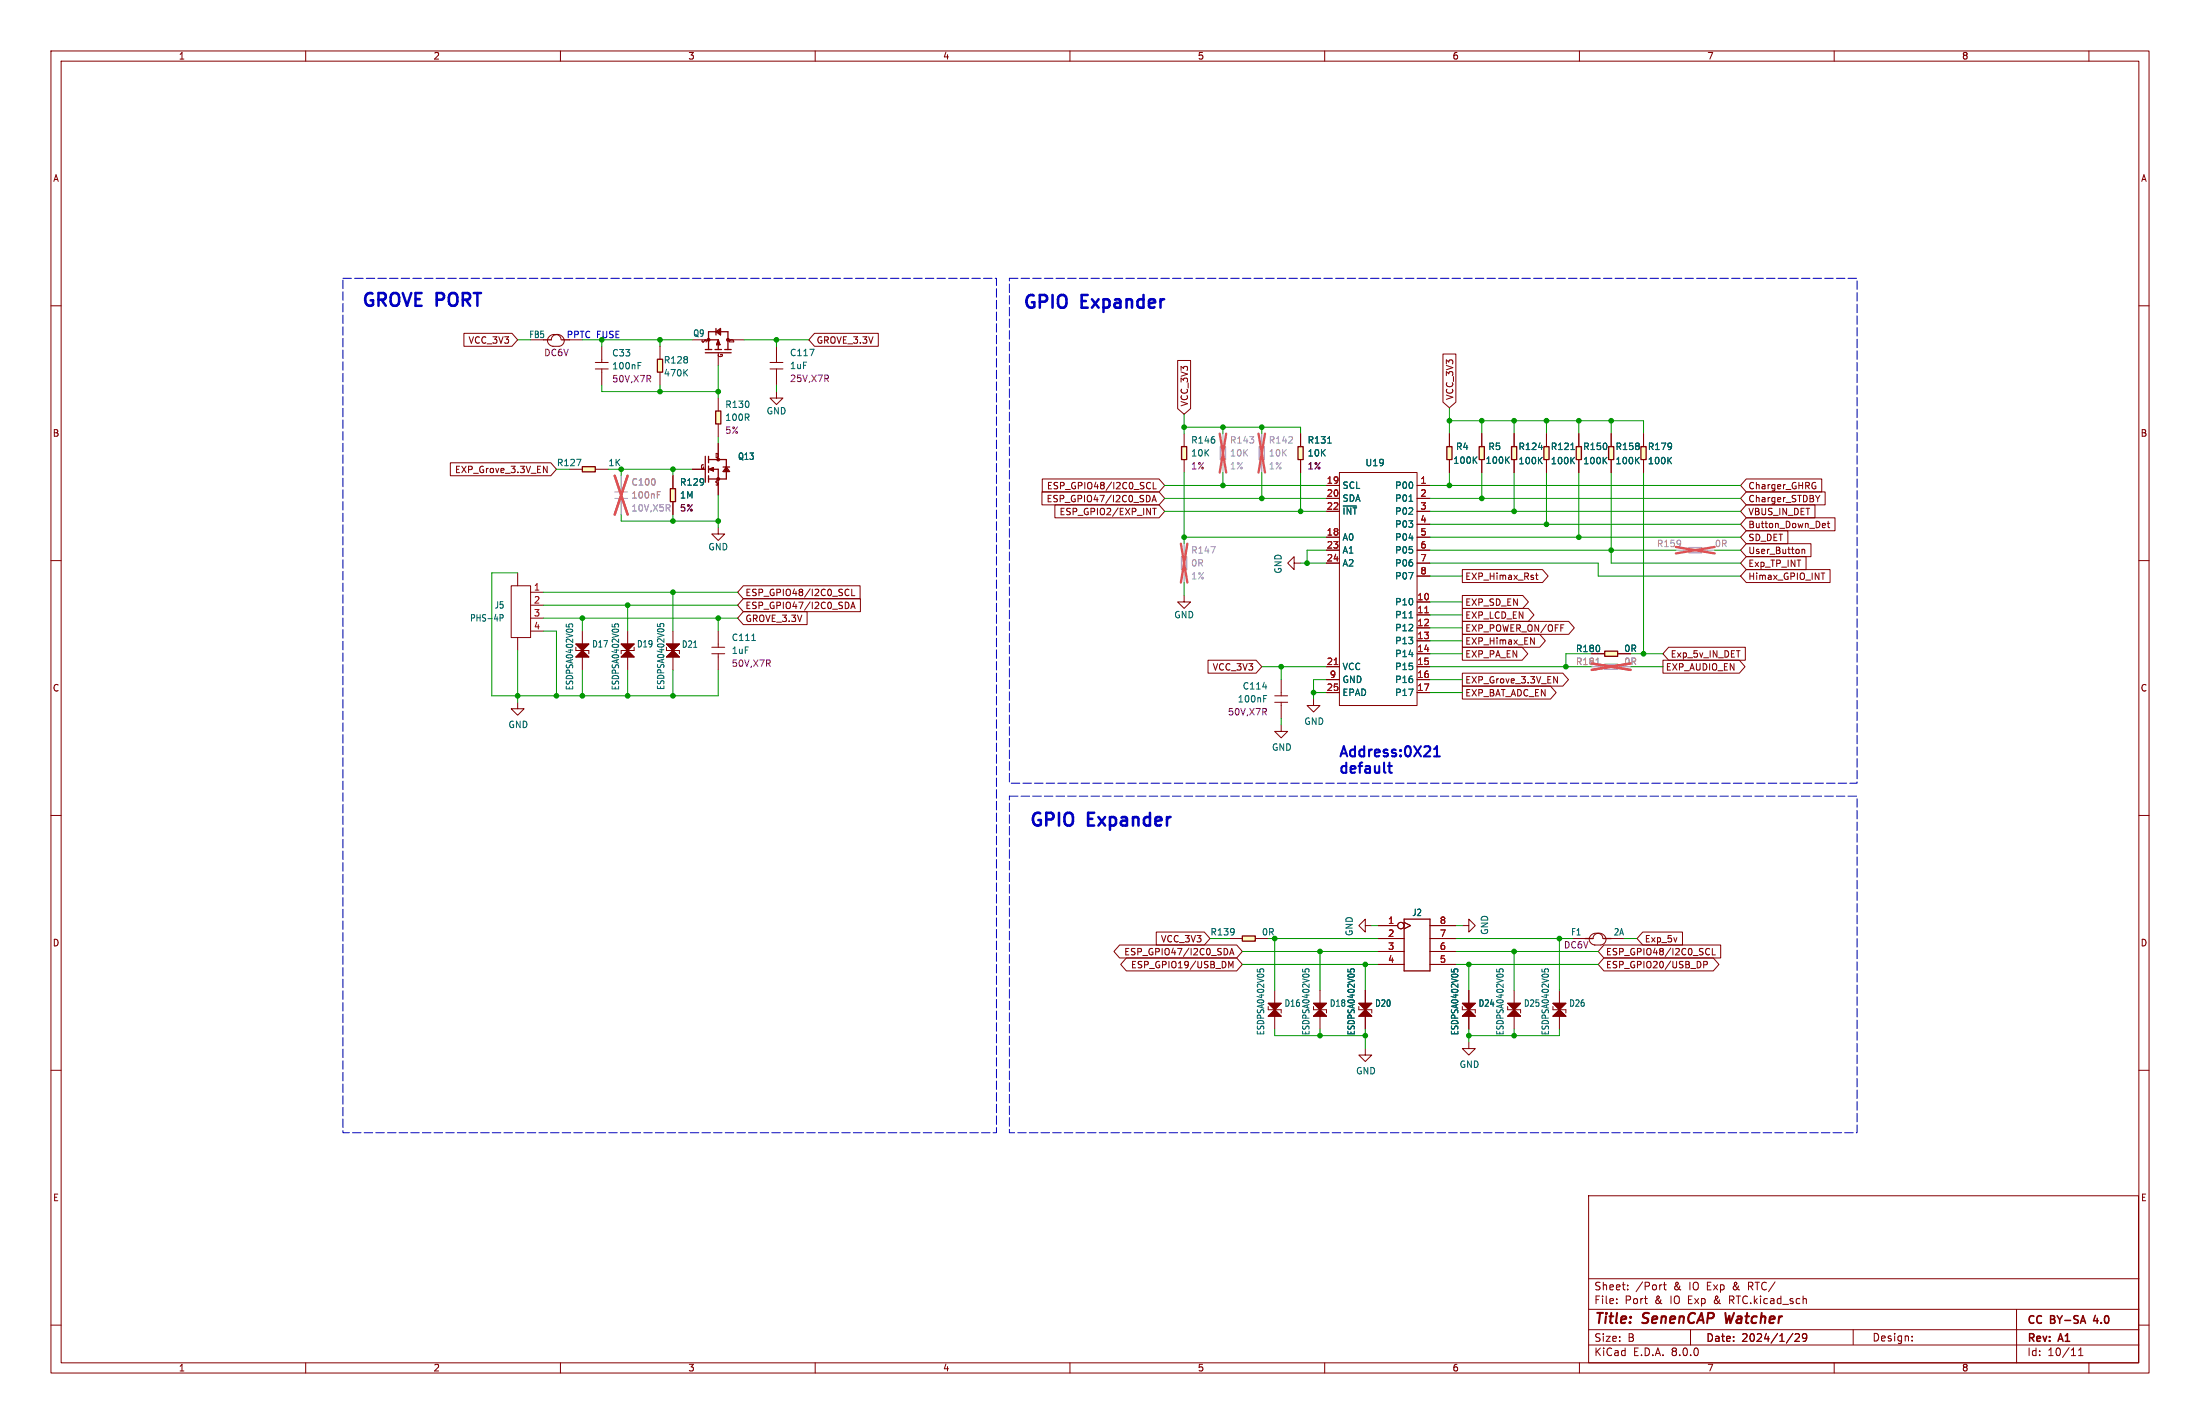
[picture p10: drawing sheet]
<svg xmlns="http://www.w3.org/2000/svg" width="432mm" height="279mm" viewBox="0 0 432 279" stroke-linecap="round" stroke-linejoin="round" font-family="sans-serif">
<g fill="none" stroke="#840000" stroke-width=".2">
<path d="M10 10h411.8v259.4h-411.8zM12 12h407.8v255.4h-407.8zM60 10v2M110 10v2M160 10v2M210 10v2M260 10v2M310 10v2M360 10v2M410 10v2M10 60h2M419.8 60h2"/>
<path d="M10 110h2M419.8 110h2M10 160h2M419.8 160h2M10 210h2M419.8 210h2M311.8 234.6h107.9v32.8h-107.9zM10 260h2M311.8 256.9h108M311.8 250.9h108M317.3 255.6v.2M317.3 254.9v.1"/>
<path d="M319.5 252.9v.2M319.5 252.2v.1M326 252.1h.2M326.5 252.1h.5M326.7 251.6v1.3l.3 .2M395.8 256.9v10.5M419.8 260h2M60 267.4v2M110 267.4v2M160 267.4v2M210 267.4v2M260 267.4v2"/>
<path d="M310 267.4v2M311.8 263.9h108M311.8 260.9h108M331.8 260.9v3M351.9 261.6l-1.3 1.9M352.3 261.8l.6-.1 .3 .4-.9 1.1h.9M354.6 262.3l-.3 .3h-.3l-.2-.3 .1-.5 .4-.1 .2 .1a.99 .99 0 0 1-.3 1.4h-.3M360 267.4v2M363.7 260.9v2.9M375.3 263v.1M375.3 262.2v.1M408 266h.8"/>
<path d="M408 264.9l.4-.4v1.5M410 267.4v2"/>
</g>
<path d="M338.6 257.6l.3 2 .5-1.4" fill="none" stroke="#840000" stroke-width=".4"/>
<path d="M411.3 258.1l-.4 1h.9" fill="none" stroke="#840000" stroke-width=".3"/>
<path d="M247.1 87.6h1.1v2.6h-1.1z" fill="#f0f0f0"/>
<path d="M247.1 87.6h1.1v2.6h-1.1z" fill="none" stroke="#a1a1a1" stroke-width=".25"/>
<path d="M247.6 85.1v2.5M247.6 90.2v2.5" fill="none" stroke="#a1a1a1" stroke-width=".2"/>
<path d="M247 85.1l1.3 7.6M248.3 85.1l-1.3 7.6" fill="none" stroke="#e65255" stroke-width=".46"/>
<path d="M257.8 137.2v1.2h1.3l-1.3 1.3-1.3-1.3h1.3" fill="none" stroke="#840000" stroke-width=".2"/>
<path d="M331.5 107.4h2.5v1.1h-2.5z" fill="#f0f0f0"/>
<path d="M331.5 107.4h2.5v1.1h-2.5z" fill="none" stroke="#a1a1a1" stroke-width=".25"/>
<path d="M328.9 108h2.6M334 108h2.5" fill="none" stroke="#a1a1a1" stroke-width=".2"/>
<path d="M328.9 107.3l7.6 1.3M336.5 107.3l-7.6 1.3" fill="none" stroke="#e65255" stroke-width=".46"/>
<path d="M284 87.6h1v2.6h-1z" fill="#ffffc2"/>
<path d="M284 87.6h1v2.6h-1z" fill="none" stroke="#840000" stroke-width=".25"/>
<path d="M284.5 85.1v2.5M284.5 90.2v2.5" fill="none" stroke="#840000" stroke-width=".2"/>
<path d="M289.3 90.2l.6 .7M289.9 89.7l-.7 .7" fill="none" stroke="#006464" stroke-width=".2"/>
<path d="M131.6 95.9h1v2.5h-1z" fill="#ffffc2"/>
<g fill="none" stroke="#840000" stroke-width=".25">
<path d="M131.6 95.9h1v2.5h-1zM138.4 89.5v5.1M139.1 89.5v1.3M139.1 91.4v1.3M139.1 93.3v1.3M139.1 90.2h3.5v3.8h-3.5M139.4 92.1l.6 .3M139.4 92.1h1.6v1.9M139.6 91.9l.4 .5M140 91.8l-.9 .3 .9 .3M140 91.8v.6M140 91.8l-.6 .3"/>
<path d="M141.9 91.6h1.3M142.6 91.6l.6 .9h-1.3zM142.6 92.1l-.4 .4M142.6 92.1l-.4 .3M142.6 92.1l.3 .4M142.6 92.1l.3 .3"/>
<circle cx="141" cy="94" r=".25"/>
</g>
<path d="M132.1 93.3v2.6M132.1 98.4v2.6M135.9 92.1h2.5M141 87v2.5M141 94v3.2M141 103.5v1.3h1.2l-1.2 1.2-1.3-1.2h1.3" fill="none" stroke="#840000" stroke-width=".2"/>
<path d="M129 70.5h1v2.5h-1z" fill="#ffffc2"/>
<path d="M129 70.5h1v2.5h-1z" fill="none" stroke="#840000" stroke-width=".25"/>
<path d="M129.5 67.9v2.6M129.5 73v2.6" fill="none" stroke="#840000" stroke-width=".2"/>
<path d="M134.4 73l.5 .8M134.9 72.5l-.7 .7" fill="none" stroke="#006464" stroke-width=".2"/>
<path d="M315 127.8h2.5v1h-2.5z" fill="#ffffc2"/>
<path d="M315 127.8h2.5v1h-2.5z" fill="none" stroke="#840000" stroke-width=".25"/>
<path d="M312.4 128.3h2.6M317.5 128.3h2.5" fill="none" stroke="#840000" stroke-width=".2"/>
<path d="M296.7 87.6h1v2.6h-1z" fill="#ffffc2"/>
<path d="M296.7 87.6h1v2.6h-1z" fill="none" stroke="#840000" stroke-width=".25"/>
<path d="M297.2 85.1v2.5M297.2 90.2v2.5" fill="none" stroke="#840000" stroke-width=".2"/>
<path d="M302 87.8h.8M302.1 90.3l.6 .7M302.7 89.7l-.7 .8" fill="none" stroke="#006464" stroke-width=".2"/>
<path d="M303 87.6h1v2.6h-1z" fill="#ffffc2"/>
<path d="M303 87.6h1v2.6h-1z" fill="none" stroke="#840000" stroke-width=".25"/>
<path d="M152.4 76.8v1.3h1.3l-1.3 1.3-1.3-1.3h1.3M303.5 85.1v2.5M303.5 90.2v2.5M232.4 116.8v1.3h1.3l-1.3 1.3-1.3-1.3h1.3" fill="none" stroke="#840000" stroke-width=".2"/>
<path d="M308.3 88.2h.7M308.5 90.3l.5 .7M309 89.7l-.7 .8" fill="none" stroke="#006464" stroke-width=".2"/>
<path d="M120.6 97.8h2.6M120.6 96.5h2.6M121.9 93.3v3.2M121.9 97.8v3.2M131.1 99.7l.4 .6M131.4 99.1v.4" fill="none" stroke="#a1a1a1" stroke-width=".2"/>
<path d="M129 97.1h.4M129 96.5h.6" fill="none" stroke="#989898" stroke-width=".2"/>
<path d="M120.6 93.3l2.6 7.7M123.2 93.3l-2.6 7.7" fill="none" stroke="#e65255" stroke-width=".46"/>
<path d="M140.5 80.6h1v2.6h-1z" fill="#ffffc2"/>
<path d="M140.5 80.6h1v2.6h-1z" fill="none" stroke="#840000" stroke-width=".25"/>
<path d="M141 78.1v2.5M141 83.2v2.5M139.7 128.3h2.5M139.7 127h2.5M141 123.8v3.2M141 128.3v3.1" fill="none" stroke="#840000" stroke-width=".2"/>
<path d="M147.6 125.7h.7" fill="none" stroke="#006464" stroke-width=".2"/>
<path d="M150.8 130.1l.4 .7M151.1 129.6v.4" fill="none" stroke="#840084" stroke-width=".2"/>
<path d="M315.7 87.6h1v2.6h-1z" fill="#ffffc2"/>
<path d="M315.7 87.6h1v2.6h-1z" fill="none" stroke="#840000" stroke-width=".25"/>
<path d="M316.2 85.1v2.5M316.2 90.2v2.5" fill="none" stroke="#840000" stroke-width=".2"/>
<path d="M321.2 90.3l.5 .7M321.7 89.7l-.7 .8" fill="none" stroke="#006464" stroke-width=".2"/>
<path d="M309.4 87.6h1v2.6h-1z" fill="#ffffc2"/>
<path d="M309.4 87.6h1v2.6h-1z" fill="none" stroke="#840000" stroke-width=".25"/>
<g fill="none" stroke="#840000" stroke-width=".2">
<path d="M116.8 72.4h2.6M116.8 71.1h2.6M118.1 67.9v3.2M118.1 72.4v3.2M309.9 85.1v2.5M309.9 90.2v2.5M113 126.4l2.6 2.5h-2.6l2.6-2.5zM113 127.6h2.6v.7M114.3 123.8v2.6M114.3 128.9v2.5M121.9 126.4h2.6l-2.6 2.5h2.6zM121.9 127.6h2.6"/>
<path d="M123.2 123.8v2.6M123.2 128.9v2.5M130.8 126.4h2.5l-2.5 2.5h2.5zM130.8 127.6h2.5v.7M132.1 123.8v2.6M132.1 128.9v2.5"/>
</g>
<path d="M125.2 71.7h.5M125.2 71.1h.6M314.8 90.3l.6 .7M315.4 89.7l-.7 .8M111.1 122.5v.5M111.6 122.9v-.3l.3-.2 .4 .1 .1 .4M120.1 122.5v.5M120.6 122.9v-.3l.3-.2 .5 .1v.4M129 122.4v.5M129.5 122.8v-.2l.3-.3 .4 .1 .1 .4" fill="none" stroke="#006464" stroke-width=".2"/>
<g fill="#840000" stroke="#840000" stroke-width=".2">
<path d="M113 128.9l1.3-1.3 1.3 1.3z"/>
<path d="M113 126.4h2.6l-1.3 1.2z"/>
<path d="M121.9 128.9l1.3-1.3 1.3 1.3z"/>
<path d="M121.9 126.4h2.6l-1.3 1.2z"/>
<path d="M130.8 126.4h2.5l-1.2 1.2z"/>
<path d="M130.8 128.9l1.3-1.3 1.2 1.3z"/>
</g>
<path d="M127.3 74.3l.4 .6M127.7 73.8v.4" fill="none" stroke="#840084" stroke-width=".2"/>
<path d="M239.5 87.6h1v2.6h-1z" fill="#f0f0f0"/>
<path d="M239.5 87.6h1v2.6h-1z" fill="none" stroke="#a1a1a1" stroke-width=".25"/>
<path d="M240 85.1v2.5M240 90.2v2.5" fill="none" stroke="#a1a1a1" stroke-width=".2"/>
<path d="M239.4 85.1l1.3 7.6M240.7 85.1l-1.3 7.6" fill="none" stroke="#e65255" stroke-width=".46"/>
<path d="M322.1 87.6h1v2.6h-1z" fill="#ffffc2"/>
<path d="M322.1 87.6h1v2.6h-1z" fill="none" stroke="#840000" stroke-width=".25"/>
<path d="M151.1 72.4h2.6M151.1 71.1h2.6M152.4 67.9v3.2M152.4 72.4v3.2M322.6 85.1v2.5M322.6 90.2v2.5" fill="none" stroke="#840000" stroke-width=".2"/>
<path d="M158.9 68.5h.9l-.6 1.3M327.5 90.3l.6 .7M328.1 89.7l-.7 .8" fill="none" stroke="#006464" stroke-width=".2"/>
<path d="M162.2 74.3l.4 .6M162.6 73.7v.4" fill="none" stroke="#840084" stroke-width=".2"/>
<path d="M290.3 87.6h1v2.6h-1z" fill="#ffffc2"/>
<path d="M290.3 87.6h1v2.6h-1z" fill="none" stroke="#840000" stroke-width=".25"/>
<path d="M290.8 85.1v2.5M290.8 90.2v2.5" fill="none" stroke="#840000" stroke-width=".2"/>
<path d="M295.7 90.2l.5 .7M296.2 89.7l-.7 .7" fill="none" stroke="#006464" stroke-width=".2"/>
<path d="M231.9 87.6h1v2.6h-1z" fill="#ffffc2"/>
<g fill="none" stroke="#840000" stroke-width=".25">
<path d="M138.4 69.2h5.1M138.4 68.6h1.3M139.1 68.6v-3.5h3.8v3.5M139.1 66.7h1.9M140.3 68.6h1.3M140.5 64.5v1.2M140.5 65.1l.9-.6v1.2zM140.7 67.6h.6M140.8 67.2l.5 .4M141 67v1.6M141 67l-.3 .6M141 67l.3 .6"/>
<path d="M141 66.7l-.3 .9M141 66.7l.3 .9M141 65.1l.3 .3M141 65.1l.4 .3M141.3 64.8l-.3 .3M141.4 64.8l-.4 .3M142.2 68.6h1.3M231.9 87.6h1v2.6h-1z"/>
<circle cx="139.1" cy="66.7" r=".25"/>
<circle cx="142.9" cy="66.7" r=".25"/>
</g>
<g fill="none" stroke="#840000" stroke-width=".2">
<path d="M141 66.7v.3M141 69.2v2.6M142.9 66.7h3.1M232.4 85.1v2.5M232.4 90.2v2.5M100.3 114.9h3.8v10.2h-3.8zM101.6 112.4v2.5M104.1 116.2h2.6M104.1 118.7h2.6M101.6 137.8v1.3h1.3l-1.3 1.2-1.3-1.2h1.3M101.6 125.1v2.5M104.1 121.3h2.6"/>
<path d="M104.1 123.8h2.6M287 196.9h2.6l-2.6 2.5h2.6zM287 198.1h2.6v.7M288.3 194.3v2.6M288.3 199.4v2.5M295.9 196.9l2.5 2.5h-2.5l2.5-2.5zM295.9 198.1h2.5v.7M297.2 194.3v2.6M297.2 199.4v2.5M304.8 196.9h2.5l-2.5 2.5h2.5zM304.8 198.1h2.5v.7M306.1 194.3v2.6"/>
<path d="M306.1 199.4v2.5M288.3 204.5v1.2h1.3l-1.3 1.3-1.3-1.3h1.3"/>
</g>
<path d="M98.1 120.6h.5l.2 .2-.1 .4-.6 .1M284.9 190.2v.5M285.4 190.6v-.3l.2-.2 .5 .1v.4M293.8 190.2v.5M294.2 190.6v-.3l.3-.2 .5 .1v.4M302.7 190.2v.5M303.1 190.6v-.3l.3-.2 .5 .1v.4" fill="none" stroke="#006464" stroke-width=".2"/>
<g fill="#840000" stroke="#840000" stroke-width=".2">
<path d="M295.9 199.4l1.3-1.3 1.2 1.3z"/>
<path d="M295.9 196.9h2.5l-1.2 1.2z"/>
<path d="M287 199.4l1.3-1.3 1.3 1.3z"/>
<path d="M287 196.9h2.6l-1.3 1.2z"/>
<path d="M304.8 199.4l1.3-1.3 1.2 1.3z"/>
<path d="M304.8 196.9h2.5l-1.2 1.2z"/>
</g>
<path d="M315 130.3h2.5v1h-2.5z" fill="#f0f0f0"/>
<path d="M315 130.3h2.5v1h-2.5z" fill="none" stroke="#a1a1a1" stroke-width=".25"/>
<path d="M312.4 130.8h2.6M317.5 130.8h2.5" fill="none" stroke="#a1a1a1" stroke-width=".2"/>
<path d="M313.2 130.4h.8" fill="none" stroke="#989898" stroke-width=".2"/>
<path d="M312.4 130.2l7.6 1.2M320 130.2l-7.6 1.2" fill="none" stroke="#e65255" stroke-width=".46"/>
<g fill="none" stroke="#840000" stroke-width=".2">
<path d="M260.3 95.3h2.6M260.3 97.8h2.6M262.9 92.7h15.2v45.7h-15.2zM278.1 95.3h2.6M278.1 97.8h2.6M260.3 105.4h2.6M260.3 100.3h2.6M260.3 108h2.6M260.3 110.5h2.6M278.1 118.1h2.6M278.1 105.4h2.6M278.1 100.3h2.6"/>
<path d="M278.1 108h2.6M278.1 110.5h2.6M278.1 102.9h2.6M278.1 113h2.6M260.3 130.8h2.6M260.3 133.4h2.6M260.3 135.9h2.6M278.1 120.7h2.6M278.1 123.2h2.6M278.1 125.7h2.6M278.1 128.3h2.6M278.1 130.8h2.6"/>
<path d="M278.1 133.4h2.6M278.1 135.9h2.6"/>
</g>
<path d="M276.6 98.4h.7M276.6 121.2h.7" fill="none" stroke="#006464" stroke-width=".2"/>
<path d="M261.9 130.4h.7M279.6 120.2h.8" fill="none" stroke="#a90000" stroke-width=".2"/>
<path d="M254.8 87.6h1v2.6h-1z" fill="#ffffc2"/>
<path d="M254.8 87.6h1v2.6h-1z" fill="none" stroke="#840000" stroke-width=".25"/>
<path d="M255.3 85.1v2.5M255.3 90.2v2.5" fill="none" stroke="#840000" stroke-width=".2"/>
<path d="M260.6 86.9h.7" fill="none" stroke="#006464" stroke-width=".2"/>
<path d="M231.9 109.2h1v2.6h-1z" fill="#f0f0f0"/>
<path d="M231.9 109.2h1v2.6h-1z" fill="none" stroke="#a1a1a1" stroke-width=".25"/>
<path d="M232.4 106.7v2.5M232.4 111.8v2.5" fill="none" stroke="#a1a1a1" stroke-width=".2"/>
<path d="M237.7 107.3h.8l-.5 1.2" fill="none" stroke="#989898" stroke-width=".2"/>
<path d="M231.8 106.7l1.2 7.6M233 106.7l-1.2 7.6" fill="none" stroke="#e65255" stroke-width=".46"/>
<path d="M254 110.5v-1.3l-1.3 1.3 1.3 1.3v-1.3h1.3" fill="none" stroke="#840000" stroke-width=".2"/>
<path d="M114.3 91.6h2.5v1h-2.5z" fill="#ffffc2"/>
<path d="M114.3 91.6h2.5v1h-2.5z" fill="none" stroke="#840000" stroke-width=".25"/>
<path d="M111.8 92.1h2.5M116.8 92.1h2.6M248.9 196.9l2.6 2.5h-2.6l2.6-2.5zM248.9 198.1h2.6v.7M250.2 194.3v2.6M250.2 199.4v2.5M257.8 196.9h2.5l-2.5 2.5h2.5zM257.8 198.1h2.5v.7M259.1 194.3v2.6M259.1 199.4v2.5M268 205.7v1.3h1.2l-1.2 1.3-1.3-1.3h1.3" fill="none" stroke="#840000" stroke-width=".2"/>
<path d="M113.2 90.1h.8l-.5 1.3M246.8 190.2v.5M247.3 190.6v-.3l.2-.2 .5 .1v.4M255.7 190.2v.5M256.1 190.6v-.3l.3-.2 .5 .1v.4" fill="none" stroke="#006464" stroke-width=".2"/>
<g fill="#840000" stroke="#840000" stroke-width=".2">
<path d="M248.9 199.4l1.3-1.3 1.3 1.3z"/>
<path d="M248.9 196.9h2.6l-1.3 1.2z"/>
<path d="M257.8 199.4l1.3-1.3 1.2 1.3z"/>
<path d="M257.8 196.9h2.5l-1.2 1.2z"/>
</g>
<path d="M243.8 183.6h2.6v1.1h-2.6z" fill="#ffffc2"/>
<path d="M106.7 66.7h1.5M110.2 66.7h1.6M243.8 183.6h2.6v1.1h-2.6zM275.6 180.3h5.1v10.2h-5.1zM311.1 184.2h1.6M314.7 184.2h1.5" fill="none" stroke="#840000" stroke-width=".25"/>
<g fill="none" stroke="#840000" stroke-width=".2">
<path d="M91.1 65.4h9.4l1.1 1.3-1.1 1.2h-9.4zM108.2 66.7a.96 .96 0 0 1 1-1 .96 .96 0 0 1 .9 1M109 65.7a1.22 1.22 0 0 1 1.6 .5 1.22 1.22 0 0 1-.6 1.7h-1.5M109.1 65.7a1.19 1.19 0 0 0-1.6 .8 1.19 1.19 0 0 0 1 1.4h.1M159.9 65.4h12.5v2.5h-12.5l-1.2-1.2zM231.1 70.7h2.6v9.5l-1.3 1.1-1.3-1.1zM283.2 69.5h2.5v9.4l-1.2 1.1-1.3-1.1zM88.4 90.8h19.7l1.1 1.3-1.1 1.2h-19.7zM106.7 91.5l.7 1.2v-1.2M132.1 93.3v2.6M132.1 98.4v2.6M135.9 92.1h2.5"/>
<path d="M141 87v2.5M141 94.6v2.6M204.5 96.5h23l1.1 1.3-1.1 1.3h-23zM204.6 94h22.9l1.1 1.3-1.1 1.2h-22.9zM207 99.1h20.5l1.1 1.2-1.1 1.3h-20.5zM225.4 94.7l.4 .1M225.6 97.4l.1 .3-.1 .6M225.8 95.8l-.4 .1M226.1 98.5l.4-1.3 .5 1.3M226.2 99.7h.8M226.2 98.1h.6M226.3 94.7v1.2h.7"/>
<path d="M226.6 99.7v1.3M255.3 85.1v2.5M255.3 90.2v2.5M260.3 95.3h2.6M260.3 97.8h2.6M278.1 95.3h2.6M278.1 97.8h2.6M284.5 85.1v2.5M284.5 90.2v2.5M290.8 85.1v2.5M290.8 90.2v2.5M297.2 85.1v2.5"/>
<path d="M297.2 90.2v2.5M303.5 85.1v2.5M303.5 90.2v2.5M309.9 85.1v2.5M309.9 90.2v2.5M316.2 85.1v2.5M316.2 90.2v2.5M322.6 85.1v2.5M322.6 90.2v2.5M342.7 94h14.9v2.5h-14.9l-1.1-1.2zM342.7 96.5h15.5v2.6h-15.5l-1.1-1.3zM342.7 99.1h13.5v2.5h-13.5l-1.1-1.3z"/>
<path d="M356.2 95.4h.2v.4l-.2 .1M356.2 94.7h.1M357.2 97.2l-.4 .7M145.9 114.9h22.9v2.6h-22.9l-1.1-1.3zM145.9 117.5h23v2.5h-23l-1.1-1.3zM166.3 115.6l.3 .1M166.5 118.3l.1 .4-.1 .5M166.6 116.8l-.3 .1M167 119.4l.4-1.3 .4 1.3M167.1 119.1h.6M167.2 115.6v1.3h.6M260.3 105.4h2.6"/>
<path d="M260.3 100.3h2.6M260.3 108h2.6M260.3 110.5h2.6M278.1 118.1h2.6M278.1 105.4h2.6M278.1 100.3h2.6M278.1 108h2.6M278.1 110.5h2.6M278.1 102.9h2.6M278.1 113h2.6M287 119.4h13l1.1 1.3-1.1 1.2h-13zM287 116.8h11.9l1.1 1.3-1.1 1.3h-11.9z"/>
<path d="M287 111.8h15.7l1.2 1.2-1.2 1.3h-15.7zM301.4 112.9h.5M301.6 112.4v1.1l.3 .2M342.7 104.1h8.2v2.6h-8.2l-1.1-1.3zM342.7 106.7h12.7v2.5h-12.7l-1.1-1.2zM342.7 111.8h16.5v2.5h-16.5l-1.1-1.3zM342.7 109.2h11.8v2.6h-11.8l-1.1-1.3zM342.7 101.6h17.5v2.5h-17.5l-1.1-1.2zM353.7 107.8v.8M353.7 107.9l.5-.1v.8M357.4 112.4h.8M357.9 102.7l.3 .1 .1 .2-.6 .1"/>
<path d="M358.2 103.5h-.3M358.6 102.7h.5M358.8 102.3v1.1l.3 .1M145.9 120h12.5v2.6h-12.5l-1.1-1.3zM237.1 129.5h9.4l1.1 1.3-1.1 1.3h-9.4zM250.2 137.8h2.5M250.2 136.5h2.5M251.5 133.4v3.1M251.5 137.8v3.2M260.3 130.8h2.6M260.3 133.4h2.6M260.3 135.9h2.6"/>
<path d="M278.1 120.7h2.6M278.1 123.2h2.6M278.1 125.7h2.6M278.1 128.3h2.6M278.1 130.8h2.6M278.1 133.4h2.6M278.1 135.9h2.6M287 121.9h20.9l1.1 1.3-1.1 1.3h-20.9zM287 124.5h15.2l1.1 1.2-1.1 1.3h-15.2zM287 127h11.8l1.1 1.3-1.1 1.2h-11.8zM287 134.6h17.3l1.1 1.3-1.1 1.3h-17.3zM287 132.1h19.7l1.2 1.3-1.2 1.2h-19.7z"/>
<path d="M300.4 125.1l.7 1.3v-1.3M305 132.8l.7 1.2v-1.2M306.3 122.6h.6M312.4 128.3h2.6M317.5 128.3h2.5M326.4 129.5h15l1.1 1.3-1.1 1.3h-15zM327.5 127h15.1v2.5h-15.1l-1.1-1.2zM251.5 142.2v1.3h1.2l-1.2 1.3-1.3-1.3h1.3M219.7 185.4h23l1.1 1.3-1.1 1.3h-23l-1.1-1.3zM221.1 188h21.6l1.1 1.2-1.1 1.3h-21.6l-1.1-1.3zM226.9 182.9h9.5l1.1 1.3-1.1 1.2h-9.5zM240.9 186.3l.1 .3-.1 .6"/>
<path d="M241.2 189.9v-1.3l.4 .9 .4-.9v1.3M241.3 184.2h2.5M241.3 187.4l.5-1.3 .4 1.3M241.5 187h.6M246.4 184.2h2.5M266.7 196.9l2.5 2.5h-2.5l2.5-2.5zM266.7 198.1h2.5v.7M268 181.6v-1.3l-1.3 1.3 1.3 1.3v-1.3h1.2M268 194.3v2.6M268 199.4v2.5M270.5 184.2h5.1M270.5 181.6h3.8"/>
<path d="M270.5 186.7h5.1M270.5 189.2h5.1M275.6 181l1.3 .6-1.3 .6M280.7 184.2h5M280.7 181.6h5M280.7 186.7h5M280.7 189.2h5M287 181.6h1.3v-1.3l1.3 1.3-1.3 1.3v-1.3M288.3 194.3v2.6M288.3 199.4v2.5M308.6 184.2h2.5M312.7 184.2a.95 .95 0 0 1 .9-1.1 .95 .95 0 0 1 1 1.1"/>
<path d="M313.4 183.1a1.22 1.22 0 0 1 1.7 .6 1.22 1.22 0 0 1-.6 1.6l-1.6 .1M313.6 183.1a1.19 1.19 0 0 0-1.6 .8 1.19 1.19 0 0 0 1 1.5h.1M314.8 188h21.5l1.1 1.2-1.1 1.3h-21.5l-1.1-1.3zM314.8 185.4h22.9v2.6h-22.9l-1.1-1.3zM322.4 182.9h7.8v2.5h-7.8l-1.1-1.2zM334.4 189.3l.6-.1 .1-.4-.7-.2v1.3M335.2 186.1l.3 .1M335.5 187.2l-.3 .2M336.1 186.1v1.3h.6"/>
<circle cx="275" cy="181.6" r=".63"/>
</g>
<g fill="#840000" stroke="#840000" stroke-width=".2">
<path d="M266.7 199.4l1.3-1.3 1.2 1.3z"/>
<path d="M266.7 196.9h2.5l-1.2 1.2z"/>
</g>
<g fill="none" stroke="#006464" stroke-width=".2">
<path d="M260.6 86.9h.7M276.6 98.4h.7M289.3 90.2l.6 .7M289.9 89.7l-.7 .7M295.7 90.2l.5 .7M296.2 89.7l-.7 .7M302 87.8h.8M302.1 90.3l.6 .7M302.7 89.7l-.7 .8M308.3 88.2h.7M308.5 90.3l.5 .7M309 89.7l-.7 .8"/>
<path d="M314.8 90.3l.6 .7M315.4 89.7l-.7 .8M321.2 90.3l.5 .7M321.7 89.7l-.7 .8M327.5 90.3l.6 .7M328.1 89.7l-.7 .8M247.8 134.8h.8M248 137.1h.4M248 136.5h.6M276.6 121.2h.7M264.6 190.2v.5M265 190.6v-.3l.3-.2 .5 .1v.4"/>
<path d="M284.9 190.2v.5M285.4 190.6v-.3l.2-.2 .5 .1v.4"/>
</g>
<path d="M248.1 139.7l.5 .6M248.5 139.1v.5" fill="none" stroke="#840084" stroke-width=".2"/>
<path d="M272.4 150.3h.8M272.7 149.6v1.7l.1 .2 .4 .1M281.5 148.4h1.1M281.7 146.9l.3-.5v2" fill="none" stroke="#0000c2" stroke-width=".4"/>
<path d="M67.3 54.6h128.3v167.7h-128.3zM198.1 54.6h166.4v99.1h-166.4zM198.1 156.2h166.4v66.1h-166.4z" fill="none" stroke="#0000c2" stroke-width=".2" stroke-dasharray="1.7 .6"/>
<g fill="none" stroke="#009600" stroke-width=".2">
<path d="M101.6 66.7h2.5M114.3 66.7h21.6M118.1 75.6v1.2h22.9M118.1 66.7v1.2M129.5 66.7v1.2M129.5 75.6v1.2M141 71.8v6.3M146 66.7h12.7M152.4 66.7v1.2M152.4 75.6v1.2M132.1 92.1v1.2M135.9 92.1h-14v1.2"/>
<path d="M141 85.7v1.3M141 97.2v6.3M228.6 97.8h31.7M228.6 95.3h31.7M232.4 81.3v3.8M232.4 92.7v14M232.4 83.8h22.9v1.3M240 83.8v1.3M240 92.7v2.6M247.6 83.8v1.3M247.6 92.7v5.1M255.3 92.7v7.6"/>
<path d="M280.7 97.8h60.9M280.7 95.3h60.9M284.5 82.6h38.1v2.5M284.5 80v5.1M284.5 92.7v2.6M290.8 82.6v2.5M290.8 92.7v5.1M297.2 82.6v2.5M297.2 92.7v7.6M303.5 82.6v2.5M303.5 92.7v10.2M309.9 82.6v2.5"/>
<path d="M309.9 92.7v12.7M316.2 92.7v17.8h25.4M316.2 82.6v2.5M322.6 92.7v35.6M101.6 112.4h-5.1v24.1h44.5v-5.1M106.7 118.7h38.1M106.7 116.2h38.1M121.9 101v1.2h19.1M123.2 118.7v5.1M132.1 101v1.2M132.1 116.2v7.6M228.6 100.3h31.7"/>
<path d="M232.4 105.4h27.9M232.4 114.3v2.5M255.3 110.5h5M260.3 108h-3.8v2.5M280.7 110.5h33v2.5h27.9M280.7 105.4h60.9M280.7 102.9h60.9M280.7 108h48.2M280.7 100.3h60.9M280.7 113h6.3M280.7 118.1h6.3M336.5 108h5.1"/>
<path d="M101.6 127.6v10.2M106.7 123.8h2.5v12.7M106.7 121.3h38.1M114.3 121.3v2.5M114.3 131.4v5.1M123.2 131.4v5.1M132.1 131.4v5.1M141 121.3v2.5M247.6 130.8h12.7M251.5 130.8v2.6M257.8 135.9h2.5M260.3 133.4h-2.5v3.8"/>
<path d="M280.7 133.4h6.3M280.7 130.8h31.7M280.7 135.9h6.3M280.7 128.3h6.3M280.7 125.7h6.3M280.7 120.7h6.3M280.7 123.2h6.3M312.4 128.3h-5.1v2.5M320 130.8h6.4M320 128.3h6.4M251.5 141v1.2M237.5 184.2h3.8"/>
<path d="M243.8 189.2h26.7M243.8 186.7h26.7M259.1 186.7v7.6M268 189.2v5.1M269.2 181.6h1.3M270.5 184.2h-20.3v10.1M285.7 189.2h28M285.7 186.7h28M285.7 181.6h1.3M285.7 184.2h22.9M288.3 189.2v5.1M297.2 186.7v7.6"/>
<path d="M306.1 184.2v10.1M318.8 184.2h2.5M250.2 201.9v1.3h17.8M259.1 201.9v1.3M268 201.9v3.8M288.3 201.9v2.6M297.2 201.9v1.3M306.1 201.9v1.3h-17.8"/>
</g>
<path d="M129 97.1h.4M129 96.5h.6M313.2 130.4h.8" fill="none" stroke="#989898" stroke-width=".2"/>
<path d="M121.9 93.3v2.6M121.9 98.4v2.6M131.1 99.7l.4 .6M131.4 99.1v.4M312.4 130.8h2.6M317.5 130.8h2.5" fill="none" stroke="#a1a1a1" stroke-width=".2"/>
<path d="M120.6 93.3l2.6 7.7M123.2 93.3l-2.6 7.7M312.4 130.2l7.6 1.2M320 130.2l-7.6 1.2" fill="none" stroke="#e65255" stroke-width=".46"/>
<path d="M261.9 130.4h.7M279.6 120.2h.8" fill="none" stroke="#a90000" stroke-width=".2"/>
<g fill="#009600" stroke="#009600" stroke-width=".2">
<circle cx="307.3" cy="130.8" r=".46"/>
<circle cx="309.9" cy="105.4" r=".46"/>
<circle cx="316.2" cy="108" r=".46"/>
<circle cx="322.6" cy="128.3" r=".46"/>
<circle cx="259.1" cy="203.2" r=".46"/>
<circle cx="268" cy="203.2" r=".46"/>
<circle cx="303.5" cy="102.9" r=".46"/>
<circle cx="316.2" cy="82.6" r=".46"/>
<circle cx="309.9" cy="82.6" r=".46"/>
<circle cx="290.8" cy="97.8" r=".46"/>
<circle cx="297.2" cy="100.3" r=".46"/>
<circle cx="303.5" cy="82.6" r=".46"/>
<circle cx="284.5" cy="82.6" r=".46"/>
<circle cx="290.8" cy="82.6" r=".46"/>
<circle cx="297.2" cy="82.6" r=".46"/>
<circle cx="284.5" cy="95.3" r=".46"/>
<circle cx="255.3" cy="100.3" r=".46"/>
<circle cx="247.6" cy="97.8" r=".46"/>
<circle cx="232.4" cy="83.8" r=".46"/>
<circle cx="240" cy="95.3" r=".46"/>
<circle cx="247.6" cy="83.8" r=".46"/>
<circle cx="240" cy="83.8" r=".46"/>
<circle cx="232.4" cy="105.4" r=".46"/>
<circle cx="256.5" cy="110.5" r=".46"/>
<circle cx="259.1" cy="186.7" r=".46"/>
<circle cx="268" cy="189.2" r=".46"/>
<circle cx="250.2" cy="184.2" r=".46"/>
<circle cx="251.5" cy="130.8" r=".46"/>
<circle cx="257.8" cy="135.9" r=".46"/>
<circle cx="297.2" cy="203.2" r=".46"/>
<circle cx="288.3" cy="203.2" r=".46"/>
<circle cx="306.1" cy="184.2" r=".46"/>
<circle cx="288.3" cy="189.2" r=".46"/>
<circle cx="297.2" cy="186.7" r=".46"/>
<circle cx="141" cy="102.2" r=".46"/>
<circle cx="129.5" cy="66.7" r=".46"/>
<circle cx="129.5" cy="76.8" r=".46"/>
<circle cx="152.4" cy="66.7" r=".46"/>
<circle cx="121.9" cy="92.1" r=".46"/>
<circle cx="132.1" cy="92.1" r=".46"/>
<circle cx="132.1" cy="102.2" r=".46"/>
<circle cx="141" cy="76.8" r=".46"/>
<circle cx="132.1" cy="116.2" r=".46"/>
<circle cx="123.2" cy="118.7" r=".46"/>
<circle cx="123.2" cy="136.5" r=".46"/>
<circle cx="114.3" cy="136.5" r=".46"/>
<circle cx="109.2" cy="136.5" r=".46"/>
<circle cx="101.6" cy="136.5" r=".46"/>
<circle cx="114.3" cy="121.3" r=".46"/>
<circle cx="132.1" cy="136.5" r=".46"/>
<circle cx="141" cy="121.3" r=".46"/>
<circle cx="118.1" cy="66.7" r=".46"/>
</g>
<g font-size="3.5" fill="#0000c2">
<text x="70.9" y="60.3">GROVE PORT</text>
<text x="200.7" y="60.7">GPIO</text>
<text x="212.4" y="60.7">Expander</text>
<text x="201.9" y="162.3">GPIO</text>
<text x="213.6" y="162.3">Expander</text>
</g>
<g font-size="2.8" fill="#0000c2">
<text x="262.6" y="148.7">Address:0X21</text>
<text x="262.6" y="151.9">default</text>
</g>
<g font-size="2.8" fill="#840000">
<text x="312.8" y="260.3">Title:</text>
<text x="322.5" y="260.3">SenenCAP</text>
<text x="339.4" y="260.3">Watcher</text>
</g>
<g font-size="2.1" fill="#840000">
<text x="312.8" y="256.1">File:</text>
<text x="312.8" y="253.4">Sheet:</text>
<text x="318.9" y="256.1">Port</text>
<text x="321" y="253.4">/Port</text>
<text x="324.8" y="256.1">&amp;</text>
<text x="328" y="256.1">IO Exp</text>
<text x="328.5" y="253.4">&amp;</text>
<text x="331.7" y="253.4">IO Exp</text>
<text x="336.8" y="256.1">&amp;</text>
<text x="340" y="256.1">RTC.kicad_sch</text>
<text x="340.5" y="253.4">&amp;</text>
<text x="343.7" y="253.4">RTC/</text>
<text x="312.8" y="263.5">Size:</text>
<text x="319.5" y="263.5">B</text>
<text x="334.8" y="263.5">Date:</text>
<text x="341.8" y="263.5">2024/1/29</text>
<text x="367.4" y="263.4">Design:</text>
<text x="397.8" y="260.2">CC</text>
<text x="397.8" y="263.7">Rev:</text>
<text x="402.5" y="260.2">BY-SA</text>
<text x="404.2" y="263.7">A1</text>
<text x="411.6" y="260.2">4.0</text>
<text x="312.8" y="266.3">KiCad</text>
<text x="320.5" y="266.3">E.D.A.</text>
<text x="328.1" y="266.3">8.0.0</text>
<text x="397.8" y="266.3">Id:</text>
<text x="401.9" y="266.3">10/11</text>
</g>
<g font-size="1.8" fill="#840000">
<text x="35" y="11.9">1</text>
<text x="85" y="11.9">2</text>
<text x="135" y="11.9">3</text>
<text x="185" y="11.9">4</text>
<text x="235" y="11.9">5</text>
<text x="285" y="11.9">6</text>
<text x="335" y="11.9">7</text>
<text x="385" y="11.9">8</text>
<text x="10.3" y="35.9">A</text>
<text x="420.1" y="35.9">A</text>
<text x="91.9" y="67.6">VCC_3V3</text>
<text x="160.2" y="67.6">GROVE_3.3V</text>
<text x="233.4" y="79.9" transform="rotate(-90 233.4 79.9)">VCC_3V3</text>
<text x="285.4" y="78.6" transform="rotate(-90 285.4 78.6)">VCC_3V3</text>
<text x="10.3" y="85.9">B</text>
<text x="420.1" y="85.9">B</text>
<text x="89.2" y="93">EXP_Grove_3.3V_EN</text>
<text x="205.3" y="98.7">ESP_GPIO47/I2C0_SDA</text>
<text x="205.4" y="96.2">ESP_GPIO48/I2C0_SCL</text>
<text x="207.9" y="101.3">ESP_GPIO2/EXP_INT</text>
<text x="343.1" y="96.2">Charger_GHRG</text>
<text x="343.1" y="98.7">Charger_STDBY</text>
<text x="343.1" y="101.3">VBUS_IN_DET</text>
<text x="343.1" y="106.4">SD_DET</text>
<text x="343.1" y="103.8">Button_Down_Det</text>
<text x="287.5" y="114">EXP_Himax_Rst</text>
<text x="343.1" y="108.9">User_Button</text>
<text x="343.1" y="114">Himax_GPIO_INT</text>
<text x="343.1" y="111.4">Exp_TP_INT</text>
<text x="146.2" y="117.2">ESP_GPIO48/I2C0_SCL</text>
<text x="146.2" y="119.7">ESP_GPIO47/I2C0_SDA</text>
<text x="287.5" y="119.1">EXP_SD_EN</text>
<text x="146.2" y="122.2">GROVE_3.3V</text>
<text x="287.5" y="121.6">EXP_LCD_EN</text>
<text x="287.5" y="124.1">EXP_POWER_ON/OFF</text>
<text x="237.9" y="131.8">VCC_3V3</text>
<text x="287.5" y="126.7">EXP_Himax_EN</text>
<text x="287.5" y="129.2">EXP_PA_EN</text>
<text x="326.9" y="131.8">EXP_AUDIO_EN</text>
<text x="327.8" y="129.2">Exp_5v_IN_DET</text>
<text x="10.3" y="135.9">C</text>
<text x="287.5" y="136.8">EXP_BAT_ADC_EN</text>
<text x="287.5" y="134.3">EXP_Grove_3.3V_EN</text>
<text x="420.1" y="135.9">C</text>
<text x="10.3" y="185.9">D</text>
<text x="227.8" y="185.1">VCC_3V3</text>
<text x="322.7" y="185.1">Exp_5v</text>
<text x="420.1" y="185.9">D</text>
<text x="220.6" y="187.6">ESP_GPIO47/I2C0_SDA</text>
<text x="221.9" y="190.2">ESP_GPIO19/USB_DM</text>
<text x="315.1" y="190.2">ESP_GPIO20/USB_DP</text>
<text x="315.1" y="187.6">ESP_GPIO48/I2C0_SCL</text>
<text x="10.3" y="235.9">E</text>
<text x="420.1" y="235.9">E</text>
<text x="35" y="269.3">1</text>
<text x="85" y="269.3">2</text>
<text x="135" y="269.3">3</text>
<text x="185" y="269.3">4</text>
<text x="235" y="269.3">5</text>
<text x="285" y="269.3">6</text>
<text x="335" y="269.3">7</text>
<text x="385" y="269.3">8</text>
</g>
<g font-size="1.8" fill="#006464">
<text x="103.8" y="66.5">FB5</text>
<text x="120.1" y="70.1">C33</text>
<text x="130.2" y="71.5">R128</text>
<text x="136" y="66.3">Q9</text>
<text x="154.9" y="70.1">C117</text>
<text x="120.1" y="72.7">100nF</text>
<text x="130.2" y="74.1">470K</text>
<text x="154.9" y="72.6">1uF</text>
<text x="142.2" y="80.2">R130</text>
<text x="142.2" y="82.8">100R</text>
<text x="150.4" y="81.5">GND</text>
<text x="233.7" y="87.2">R146</text>
<text x="233.7" y="89.8">10K</text>
<text x="256.6" y="87.2">R131</text>
<text x="256.6" y="89.8">10K</text>
<text x="285.7" y="88.5">R4</text>
<text x="292" y="88.5">R5</text>
<text x="297.9" y="88.5">R124</text>
<text x="304.3" y="88.5">R121</text>
<text x="310.6" y="88.5">R150</text>
<text x="317" y="88.5">R158</text>
<text x="323.3" y="88.5">R179</text>
<text x="133.4" y="95.5">R129</text>
<text x="144.8" y="90.4">Q13</text>
<text x="267.9" y="91.7">U19</text>
<text x="285.1" y="91.2">100K</text>
<text x="291.5" y="91.2">100K</text>
<text x="297.9" y="91.3">100K</text>
<text x="304.3" y="91.3">100K</text>
<text x="310.6" y="91.3">100K</text>
<text x="317" y="91.3">100K</text>
<text x="323.3" y="91.3">100K</text>
<text x="133.4" y="98">1M</text>
<text x="263.4" y="96.1">SCL</text>
<text x="263.4" y="98.7">SDA</text>
<text x="263.4" y="101.2">~{INT}</text>
<text x="273.7" y="96.1">P00</text>
<text x="273.7" y="98.7">P01</text>
<text x="273.7" y="101.2">P02</text>
<text x="263.4" y="106.3">A0</text>
<text x="273.7" y="103.7">P03</text>
<text x="273.7" y="106.3">P04</text>
<text x="138.9" y="108.2">GND</text>
<text x="251.7" y="112.7" transform="rotate(-90 251.7 112.7)">GND</text>
<text x="263.4" y="108.8">A1</text>
<text x="263.4" y="111.4">A2</text>
<text x="273.7" y="108.8">P05</text>
<text x="273.7" y="111.4">P06</text>
<text x="273.7" y="113.9">P07</text>
<text x="97" y="119.6">J5</text>
<text x="273.7" y="119">P10</text>
<text x="92.2" y="122.1">PHS-4P</text>
<text x="143.5" y="126">C111</text>
<text x="230.4" y="121.5">GND</text>
<text x="273.7" y="121.5">P11</text>
<text x="273.7" y="124.1">P12</text>
<text x="116.1" y="127.2">D17</text>
<text x="124.9" y="127.2">D19</text>
<text x="133.7" y="127.3">D21</text>
<text x="143.5" y="128.5">1uF</text>
<text x="263.4" y="131.7">VCC</text>
<text x="273.7" y="126.6">P13</text>
<text x="273.7" y="129.1">P14</text>
<text x="273.7" y="131.7">P15</text>
<text x="309.2" y="128.1">R180</text>
<text x="318.7" y="128.1">0R</text>
<text x="112.7" y="135.5" transform="rotate(-90 112.7 135.5)">ESDPSA0402V05</text>
<text x="121.7" y="135.5" transform="rotate(-90 121.7 135.5)">ESDPSA0402V05</text>
<text x="130.6" y="135.5" transform="rotate(-90 130.6 135.5)">ESDPSA0402V05</text>
<text x="243.8" y="135.5">C114</text>
<text x="263.4" y="134.2">GND</text>
<text x="263.4" y="136.8">EPAD</text>
<text x="273.7" y="134.2">P16</text>
<text x="273.7" y="136.8">P17</text>
<text x="99.7" y="143.1">GND</text>
<text x="242.8" y="138">100nF</text>
<text x="255.9" y="142.4">GND</text>
<text x="249.6" y="147.5">GND</text>
<text x="277.1" y="179.9">J2</text>
<text x="237.5" y="183.7">R139</text>
<text x="265.7" y="183.8" transform="rotate(-90 265.7 183.8)">GND</text>
<text x="292.3" y="183.5" transform="rotate(-90 292.3 183.5)">GND</text>
<text x="308.3" y="183.7">F1</text>
<text x="316.7" y="183.7">2A</text>
<text x="252" y="197.7">D16</text>
<text x="260.9" y="197.7">D18</text>
<text x="269.8" y="197.7">D20</text>
<text x="290.1" y="197.7">D24</text>
<text x="299" y="197.7">D25</text>
<text x="307.9" y="197.7">D26</text>
<text x="248.3" y="203.2" transform="rotate(-90 248.3 203.2)">ESDPSA0402V05</text>
<text x="257.2" y="203.2" transform="rotate(-90 257.2 203.2)">ESDPSA0402V05</text>
<text x="266.1" y="203.2" transform="rotate(-90 266.1 203.2)">ESDPSA0402V05</text>
<text x="286.4" y="203.2" transform="rotate(-90 286.4 203.2)">ESDPSA0402V05</text>
<text x="295.3" y="203.2" transform="rotate(-90 295.3 203.2)">ESDPSA0402V05</text>
<text x="304.2" y="203.2" transform="rotate(-90 304.2 203.2)">ESDPSA0402V05</text>
<text x="286.4" y="209.7">GND</text>
<text x="266.1" y="211">GND</text>
</g>
<g font-size="1.8" fill="#840084">
<text x="106.7" y="70.1">DC6V</text>
<text x="120.1" y="75.2">50V,X7R</text>
<text x="154.9" y="75.2">25V,X7R</text>
<text x="142.2" y="85.3">5%</text>
<text x="233.7" y="92.3">1%</text>
<text x="256.6" y="92.3">1%</text>
<text x="133.4" y="100.6">5%</text>
<text x="143.5" y="131">50V,X7R</text>
<text x="240.9" y="140.6">50V,X7R</text>
<text x="306.9" y="186.3">DC6V</text>
</g>
<text font-size="1.8" fill="#0000c2" x="111.1" y="66.4">PPTC FUSE</text>
<g font-size="1.8" fill="#989898">
<text x="241.3" y="87.2">R143</text>
<text x="241.3" y="89.8">10K</text>
<text x="248.9" y="87.2">R142</text>
<text x="248.9" y="89.8">10K</text>
<text x="123.8" y="95.5">C100</text>
<text x="123.8" y="98">100nF</text>
<text x="325.1" y="107.5">R159</text>
<text x="336.5" y="107.5">0R</text>
<text x="233.7" y="108.8">R147</text>
<text x="233.7" y="111.4">0R</text>
<text x="309.2" y="130.7">R181</text>
<text x="318.7" y="130.7">0R</text>
</g>
<g font-size="1.8" fill="#009600">
<text x="109.2" y="91.7">R127</text>
<text x="119.3" y="91.7">1K</text>
<text x="247.6" y="183.7">0R</text>
</g>
<g font-size="1.8" fill="#a1a1a1">
<text x="241.3" y="92.3">1%</text>
<text x="248.9" y="92.3">1%</text>
<text x="123.8" y="100.6">10V,X5R</text>
<text x="233.7" y="113.9">1%</text>
</g>
<g font-size="1.8" fill="#a90000">
<text x="260.3" y="95">19</text>
<text x="278.7" y="95">1</text>
<text x="260.3" y="97.5">20</text>
<text x="260.3" y="100.1">22</text>
<text x="278.7" y="97.5">2</text>
<text x="278.7" y="100.1">3</text>
<text x="260.3" y="105.2">18</text>
<text x="260.3" y="107.7">23</text>
<text x="278.7" y="102.6">4</text>
<text x="278.7" y="105.2">5</text>
<text x="278.7" y="107.7">6</text>
<text x="260.3" y="110.2">24</text>
<text x="278.7" y="110.2">7</text>
<text x="278.7" y="112.8">8</text>
<text x="104.7" y="116">1</text>
<text x="104.7" y="118.5">2</text>
<text x="278.1" y="117.9">10</text>
<text x="104.7" y="121">3</text>
<text x="104.7" y="123.6">4</text>
<text x="278.1" y="120.4">11</text>
<text x="278.1" y="122.9">12</text>
<text x="278.1" y="125.5">13</text>
<text x="260.3" y="130.6">21</text>
<text x="278.1" y="128">14</text>
<text x="278.1" y="130.6">15</text>
<text x="260.3" y="135.6">25</text>
<text x="260.9" y="133.1">9</text>
<text x="278.1" y="133.1">16</text>
<text x="278.1" y="135.6">17</text>
<text x="272.3" y="181.4">1</text>
<text x="272.3" y="183.9">2</text>
<text x="282.5" y="183.9">7</text>
<text x="282.5" y="181.4">8</text>
<text x="272.3" y="186.4">3</text>
<text x="272.3" y="189">4</text>
<text x="282.5" y="189">5</text>
<text x="282.5" y="186.4">6</text>
</g>
<g font-size="1.1" fill="#840000">
<text x="138.9" y="67.4" transform="rotate(-90 138.9 67.4)">S</text>
<text x="142.1" y="70.3" transform="rotate(-90 142.1 70.3)">G</text>
<text x="144.3" y="67.4" transform="rotate(-90 144.3 67.4)">D</text>
<text x="137.4" y="92.3">G</text>
<text x="140.2" y="90">D</text>
<text x="140.2" y="95.4">S</text>
</g>
</svg>
